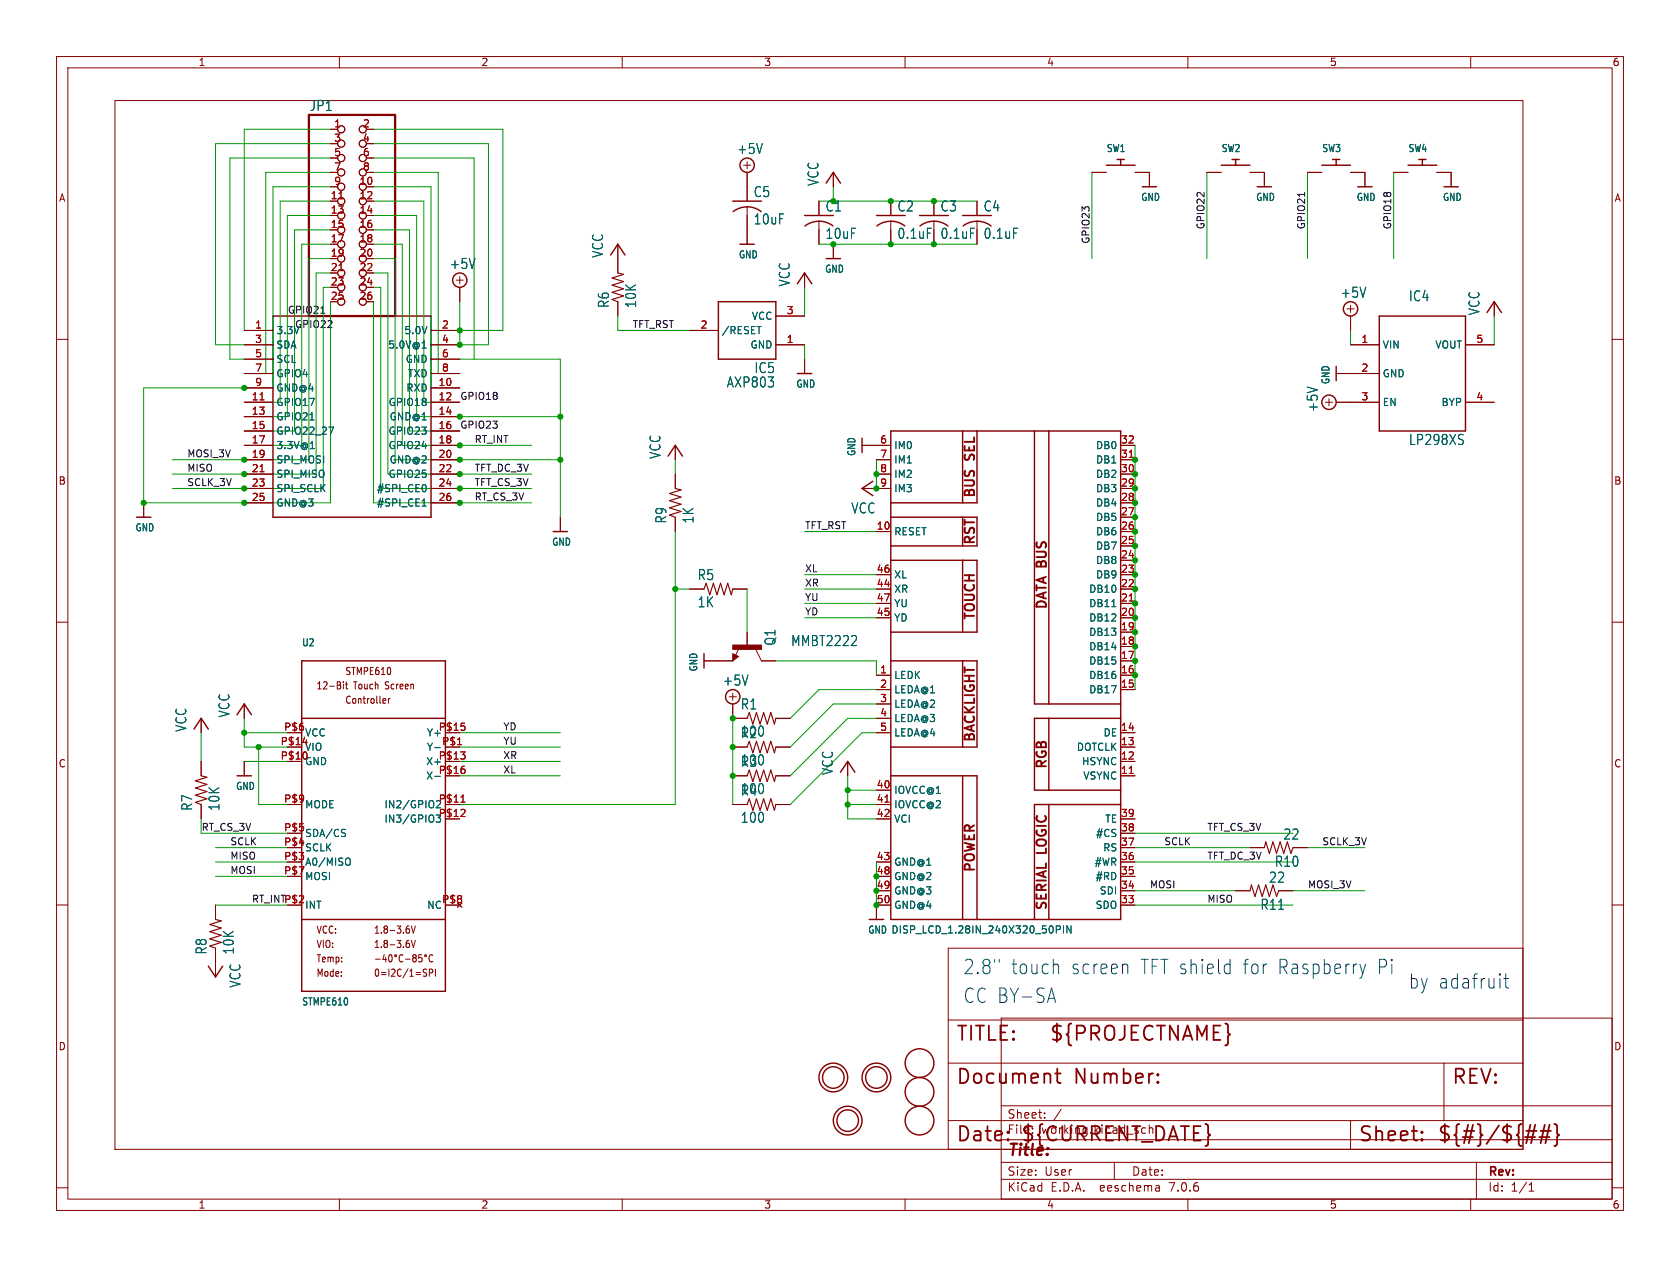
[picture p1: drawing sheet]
<svg xmlns="http://www.w3.org/2000/svg" width="297mm" height="224mm" viewBox="0 0 297 224" stroke-linecap="round" stroke-linejoin="round" font-family="sans-serif">
<g fill="none" stroke="#840000" stroke-width=".18">
<path d="M10 10h277v204h-277zM12 12h273v200h-273zM20.3 17.8h248.9v185.4h-248.9zM60 10v2M110 10v2M160 10v2M210 10v2M260 10v2M58.4 30.5h1.3M58.4 22.9h1.3M58.4 33h1.3M58.4 25.4h1.3"/>
<path d="M58.4 27.9h1.3M64.8 30.5h1.2M64.8 22.9h1.2M64.8 33h1.2M64.8 35.6h1.2M64.8 38.1h1.2M64.8 25.4h1.2M64.8 27.9h1.2M131.4 29.2h1.3M132.1 28.6v1.2M132.1 30.5v5.1M132.1 36.6v6.6"/>
<path d="M144.8 35.6v2.5M144.8 39.1v4.1M147.3 30.5v2.5M157.5 35.6v2.5M157.5 39.1v4.1M165.1 35.6v2.5M165.1 39.1v4.1M172.7 35.6v2.5M172.7 39.1v4.1M193 30.5h2.6M200.7 30.5h2.5v2.5M213.4 30.5h2.5"/>
<path d="M221 30.5h2.5v2.5M231.1 30.5h2.6M238.8 30.5h2.5v2.5M246.4 30.5h2.5M254 30.5h2.5v2.5M10 60h2M43.2 58.4h5.1M64.8 40.6h1.2M64.8 43.2h1.2M64.8 45.7h1.2M64.8 48.3h1.2M64.8 50.8h1.2"/>
<path d="M64.8 53.3h1.2M76.2 58.4h5.1M80.6 49.5h1.3M81.3 48.9v1.3M81.3 50.8v2.5M109.2 43.2v5.1M109.2 53.3v2.6M121.9 58.4h5.1M137.2 55.9h5M142.2 48.3v2.5M147.3 43.2v2.5M238.1 54.6h1.3"/>
<path d="M238.8 54v1.2M238.8 55.9v2.5M264.2 53.3v2.6M285 60h2M43.2 71.1h5.1M43.2 61h5.1M43.2 78.7h5.1M43.2 66h5.1M43.2 68.6h5.1M43.2 73.7h5.1M43.2 76.2h5.1M43.2 63.5h5.1"/>
<path d="M76.2 71.1h5.1M76.2 61h5.1M76.2 78.7h5.1M76.2 66h5.1M76.2 68.6h5.1M76.2 73.7h5.1M76.2 76.2h5.1M76.2 63.5h5.1M119.4 78.7v2.6M137.2 61h5M142.2 63.5v2.5M152.4 78.7h5.1"/>
<path d="M198.1 78.7h2.6M234.3 71.1h1.3M234.9 70.5v1.3M236.2 71.1h7.6M236.2 66h7.6M238.8 61h5M259.1 71.1h5.1M259.1 61h5.1M25.4 88.9v2.5M43.2 86.4h5.1M43.2 88.9h5.1M43.2 83.8h5.1"/>
<path d="M43.2 81.3h5.1M76.2 86.4h5.1M76.2 88.9h5.1M76.2 83.8h5.1M76.2 81.3h5.1M99.1 91.4v2.6M119.4 83.8v2.6M119.4 91.4v2.6M152.4 86.4h5.1M154.9 94h2.6M154.9 83.8h2.6M154.9 81.3h2.6"/>
<path d="M198.1 86.4h2.6M198.1 94h2.6M198.1 99.1h2.6M198.1 96.5h2.6M198.1 91.4h2.6M198.1 88.9h2.6M198.1 83.8h2.6M198.1 81.3h2.6M10 110h2M121.9 104.1h2.6M124.5 116.8h5M129.5 115.6l1.1 .5-1.1 .7z"/>
<path d="M129.5 104.1h2.6M130.7 114.6l-.7 1.2M132.1 111.8v2.5M133.6 114.8l1 2h2.6M154.9 104.1h2.6M154.9 119.4h2.6M154.9 109.2h2.6M154.9 106.7h2.6M154.9 101.6h2.6M198.1 104.1h2.6M198.1 116.8h2.6M198.1 119.4h2.6"/>
<path d="M198.1 114.3h2.6M198.1 111.8h2.6M198.1 109.2h2.6M198.1 106.7h2.6M198.1 101.6h2.6M285 110h2M35.6 127v2.5M35.6 134.6v2.6M43.2 124.5v2.5M43.2 134.6v2.6M60.7 120.5v.2M60.7 121v.8"/>
<path d="M61.1 121h.4M61.2 120.5v1.1l.3 .2M68 123.5l.2 .3-.5 .1M68.1 124.3h-.1M68.7 123.5v.8M69 123.5l-.3 .2M128.9 123.2h1.3M129.5 122.6v1.2M129.5 124.5v2.5h2.6M129.5 137.2h2.6M129.5 132.1h2.6M137.2 127h2.5"/>
<path d="M137.2 137.2h2.5M137.2 132.1h2.5M149.9 134.6v2.6M154.9 127h2.6M154.9 129.5h2.6M154.9 121.9h2.6M154.9 124.5h2.6M154.9 139.7h2.6M198.1 137.2h2.6M198.1 134.6h2.6M198.1 132.1h2.6M198.1 129.5h2.6"/>
<path d="M198.1 121.9h2.6M10 160h2M35.6 142.2v2.6M129.5 142.2h2.6M137.2 142.2h2.5M154.9 157.5h2.6M154.9 154.9h2.6M154.9 152.4h2.6M154.9 144.8h2.6M154.9 142.2h2.6M198.1 157.5h2.6M198.1 154.9h2.6"/>
<path d="M198.1 152.4h2.6M198.1 149.9h2.6M198.1 147.3h2.6M198.1 144.8h2.6M218.4 157.5h2.6M221 149.9h2.5M226.1 157.5h2.5M228.6 149.9h2.5M285 160h2M38.1 160v2.6M38.1 167.6v5.1M66.4 169.6h.8"/>
<path d="M67.9 168.7l-.2 .9h.6M68.2 169.2v.9M68.9 168.9l.1-.1a.72 .72 0 0 1 0 1.3 .95 .95 0 0 1-.1-1.2zM71.2 168.9a.62 .62 0 0 0-.7 .4 .62 .62 0 0 0 .4 .8l.3-.2M71.7 169.6h.8M72.1 166.3h.2M72.1 163.7h.2M72.2 166.7l.2 .3v.3l-.2 .2M72.2 164.2l.2 .2v.3l-.2 .3M72.7 166.3l.4 1.2 .3-1.2M72.7 163.7l.4 1.3 .3-1.3M73.2 169.3l-.2-.2 .2-.3 .3 .1 .1 .1-.2 .3"/>
<path d="M73.2 169.3l-.2 .3v.2l.2 .3 .3-.1 .1-.2v-.2l-.2-.3M73.2 169.3h.2M74.6 168.8h-.5l-.1 .6 .2-.1h.3l.1 .6-.2 .2-.4-.2M75 171.9l.3 .2 .1 .3-.2 .2h-.2M75 171.3l.4 .1M75.9 172l.5-.1 .1-.1-.1-.4-.5-.1v1.3M76.5 168.9a.62 .62 0 0 0-.7 .4 .62 .62 0 0 0 .4 .8l.3-.2M77 171.3v1.3M157.5 160h-2.6v2.6M167.6 167.6h101.6v35.6h-101.6zM198.1 160h2.6M167.6 198.1h101.6"/>
<path d="M167.6 180.3h101.6M167.6 188h101.6M177 180h108v32h-108zM177 195.5h108M184.7 197.5v.2M184.7 196.8v.1M187.6 196.1l-1.3 1.9M238.8 198.1v5.1M255.3 188v10.1M10 210h2M60 212v2M110 212v2"/>
<path d="M160 212v2M177 208.5h108M177 205.5h108M177 201.5h108M197 205.5v3M204.9 209.7l.1 .9M205 210.5l-.2 .1M205 209.9l-.2 .1M210 212v2M260 212v2M261 205.5v6.5M270.3 210.6h.9"/>
<path d="M270.3 209.5l.4-.4v1.5M285 210h2"/>
<circle cx="60.3" cy="27.9" r=".63"/>
<circle cx="60.3" cy="30.5" r=".63"/>
<circle cx="60.3" cy="38.1" r=".63"/>
<circle cx="60.3" cy="25.4" r=".63"/>
<circle cx="60.3" cy="33" r=".63"/>
<circle cx="60.3" cy="22.9" r=".63"/>
<circle cx="60.3" cy="35.6" r=".63"/>
<circle cx="64.1" cy="33" r=".63"/>
<circle cx="64.1" cy="25.4" r=".63"/>
<circle cx="64.1" cy="38.1" r=".63"/>
<circle cx="64.1" cy="22.9" r=".63"/>
<circle cx="64.1" cy="27.9" r=".63"/>
<circle cx="64.1" cy="35.6" r=".63"/>
<circle cx="64.1" cy="30.5" r=".63"/>
<circle cx="60.3" cy="48.3" r=".63"/>
<circle cx="60.3" cy="40.6" r=".63"/>
<circle cx="60.3" cy="50.8" r=".63"/>
<circle cx="60.3" cy="43.2" r=".63"/>
<circle cx="60.3" cy="45.7" r=".63"/>
<circle cx="60.3" cy="53.3" r=".63"/>
<circle cx="64.1" cy="50.8" r=".63"/>
<circle cx="64.1" cy="53.3" r=".63"/>
<circle cx="64.1" cy="43.2" r=".63"/>
<circle cx="64.1" cy="48.3" r=".63"/>
<circle cx="64.1" cy="40.6" r=".63"/>
<circle cx="64.1" cy="45.7" r=".63"/>
<circle cx="69.9" cy="169" r=".17"/>
<circle cx="75.2" cy="169" r=".17"/>
</g>
<path d="M109.2 48.3l1 .2-2 .6 2 .7-2 .6 2 .7-2 .6 2 .6-2 .7 1 .3M119.4 86.4l1 .2-2 .6 2 .7-2 .6 2 .7-2 .6 2 .6-2 .7 1 .3M124.5 104.1l.3-1 .7 2.1 .6-2.1 .6 2.1 .7-2.1 .6 2.1 .7-2.1 .6 2.1 .2-1.1M35.6 137.2l1 .2-2.1 .6 2.1 .7-2.1 .6 2.1 .7-2.1 .6 2.1 .6-2.1 .7 1.1 .3M132.1 127l.4-1 .6 2 .6-2 .7 2 .6-2 .6 2 .7-2 .6 2 .3-1M132.1 137.2l.4-1.1 .6 2.1 .6-2.1 .7 2.1 .6-2.1 .6 2.1 .7-2.1 .6 2.1 .3-1M132.1 132.1l.4-1 .6 2 .6-2 .7 2 .6-2 .6 2 .7-2 .6 2 .3-1M132.1 142.2l.4-1 .6 2.1 .6-2.1 .7 2.1 .6-2.1 .6 2.1 .7-2.1 .6 2.1 .3-1.1M221 157.5l.2-1 .7 2 .6-2 .6 2 .7-2 .6 2 .6-2 .7 2 .4-1M223.5 149.9l.3-1.1 .6 2.1 .6-2.1 .7 2.1 .6-2.1 .6 2.1 .7-2.1 .6 2.1 .4-1M38.1 162.6l1 .2-2 .6 2 .7-2 .6 2 .7-2 .6 2 .6-2 .7 1 .3" fill="none" stroke="#840000" stroke-width=".2"/>
<g fill="none" stroke="#840000" stroke-width=".25">
<path d="M129.5 35.6h5.1M132.1 36.6a4.1 4.1 0 0 0-2.5 .8M132.1 36.6a4.1 4.1 0 0 1 2.5 .8M142.2 38.1h5.1M142.3 40a4.1 4.1 0 0 1 5 0M146 32.4l1.3-1.9 1.3 1.9M154.9 38.1h5.1M155 40a4.1 4.1 0 0 1 5 0M162.6 38.1h5M162.6 40a4.1 4.1 0 0 1 5 0M170.2 38.1h5.1M170.3 40a4.1 4.1 0 0 1 4.9 0"/>
<path d="M195.6 29.2h5.1M197.5 28.2h1.3M198.1 28.2v1M201.9 33h2.6M215.9 29.2h5.1M217.8 28.2h1.3M218.4 28.2v1M222.2 33h2.6M233.7 29.2h5.1M235.6 28.2h1.3M236.2 28.2v1M240 33h2.6"/>
<path d="M248.9 29.2h5.1M250.8 28.2h1.3M251.5 28.2v1M255.3 33h2.5M48.3 55.9h27.9v35.5h-27.9zM107.9 45.1l1.3-1.9 1.3 1.9M127 53.3h10.2v10.2h-10.2zM130.8 43.2h2.5M141 50.2l1.2-1.9 1.3 1.9M146 45.7h2.6M243.8 55.9h15.3v20.3h-15.3zM262.9 55.2l1.3-1.9 1.2 1.9"/>
<path d="M141 66h2.5M152.4 77.5v2.5M157.5 76.2h40.6v86.4h-40.6zM170.2 76.2v12.7M172.7 76.2v12.7h-15.2M182.9 76.2v48.3h15.2M185.4 76.2v48.3M236.2 64.8v2.5M24.1 91.4h2.6M97.8 94h2.5M118.1 80.6l1.3-1.9 1.2 1.9M154.3 85.1l-1.9 1.3 1.9 1.2"/>
<path d="M157.5 99.1h15.2v12.7h-15.2M157.5 91.4h15.2v5.1h-15.2M170.2 91.4v5.1M170.2 99.1v12.7M53.3 116.8h25.4v58.5h-25.4zM124.5 115.6v2.5M129.7 115.8v.8l.6-.5-.5-.3v.4l.2-.1M157.5 116.8h15.2v15.3h-15.2M170.2 116.8v15.3M34.3 128.9l1.3-1.9 1.2 1.9M41.9 137.2h2.5M41.9 126.4l1.3-1.9 1.2 1.9"/>
<path d="M53.3 127h25.4M148.6 136.5l1.3-1.9 1.2 1.9M157.5 137.2h15.2v25.4M170.2 137.2v25.4M185.4 127v12.7M198.1 127h-15.2v12.7h15.2M185.4 142.2v20.4M198.1 142.2h-15.2v20.4M36.8 170.8l1.3 1.9 1.3-1.9M53.3 162.6h25.4M153.7 162.6h2.5"/>
<circle cx="132.1" cy="29.2" r="1.27"/>
<circle cx="81.3" cy="49.5" r="1.27"/>
<circle cx="238.8" cy="54.6" r="1.27"/>
<circle cx="234.9" cy="71.1" r="1.27"/>
<circle cx="129.5" cy="123.2" r="1.27"/>
<circle cx="147.3" cy="190.5" r="2.54"/>
<circle cx="147.3" cy="190.5" r="1.9"/>
<circle cx="149.9" cy="198.1" r="2.54"/>
<circle cx="149.9" cy="198.1" r="1.9"/>
<circle cx="154.9" cy="190.5" r="2.54"/>
<circle cx="154.9" cy="190.5" r="1.9"/>
<circle cx="162.6" cy="198.1" r="2.54"/>
<circle cx="162.6" cy="188" r="2.54"/>
<circle cx="162.6" cy="193" r="2.54"/>
</g>
<g fill="none" stroke="#006464" stroke-width=".18">
<path d="M133.8 57.7h.8M54.8 74.2h.7M54.9 79.3h.7M58.1 75.5h.9l-.6 1.3M74.6 61.5h.7M258.5 76.8l.2 .1M258.6 77.9v.5M74.6 89.5h.7M75.3 85.9v.8M150.5 114.1h.9M151.3 112.5v.6M196.5 107.3h.8"/>
<path d="M76.9 132.2h.9M76.9 137.3h.9M60.9 146.6l.2 .1M61 147.4l.1 .1-.1 .3M61.4 151.7a.43 .43 0 0 1 .5 .4v.5a.43 .43 0 0 1-.5 .4M77.2 145.3h.6M77.8 142.1l-.7 .7M186.7 163.7h.5l.3 .2-.2 .4h-.6M188 163.7v1.3M189.3 163.7v1.3l-.7-1.3v1.3"/>
</g>
<path d="M129.5 114h5.1v.8h-5.1z" fill="#840000" stroke="#840000" stroke-width=".18"/>
<g fill="none" stroke="#a90000" stroke-width=".18">
<path d="M59.9 35.1h.8M59.9 47.8h.8M46 70.7h.7M46 83.4h.7M199.6 80.9h.8M199.6 106.3h.8M54.3 133.4v.3M80.9 131.7h.7M81.4 132.9h.8l-.4 .5M81.6 127.9h.6M82.1 128.4l.1 .2-.1 .5M82.1 133.5l.1 .2-.1 .4"/>
<path d="M82.1 136l.1 .2-.1 .5M199.6 136.7h.8M81.5 141.8h.7M82.1 143.2l.1 .1v.3l-.8 .8h.8M156.5 141.8h.7"/>
</g>
<g fill="none" stroke="#840000" stroke-width=".32">
<path d="M186.5 189.8h1M186.9 188.9v2.2l.1 .3 .5 .1M204.7 191.2l.1 .2-.1 .1M204.7 191.2l-.1 .2 .1 .1M204.7 189.9v.2M204.7 191.2v.3M204.7 189.9l.1 .1-.1 .1M204.7 189.9l-.1 .1 .1 .1M269.8 199.9h1.8M271.4 198.9l-.7 3.2M272.4 199.9h1.8M273.1 198.9l-.7 3.2"/>
<path d="M273.9 198.9l-.7 3.2M274.8 198.7l.3 .2 .2 .2v1.2l.3 .4-.3 .3v1.2l-.2 .3-.3 .1M178.2 201.4l.1 .1-.1 .1M251.4 201.4l.1 .1-.1 .1M251.4 201.4l-.1 .1 .1 .1M251.4 200.1v.2M251.4 201.4v.2M251.4 200.1l.1 .1-.1 .1M251.4 200.1l-.1 .1 .1 .1M269.6 201h1.8M272.1 201h1.8"/>
</g>
<path d="M54.6 20.3h15.2v35.6h-15.2z" fill="none" stroke="#840000" stroke-width=".41"/>
<path d="M230.6 34v.7M56.7 55.4h.7" fill="none" stroke="#0f0f0f" stroke-width=".18"/>
<path d="M176.7 169.6v.5M185.4 176.5h1M185.9 174.7l.7 2.5M186.8 170.5l.3 .3v1.4M199.3 170.6l.1 1.6M216.9 170.5l.6 .1M217.5 169.6v2.6M217.5 172l-.6 .2M241.4 170.5l-.5 1.7" fill="none" stroke="#0000c2" stroke-width=".18"/>
<g fill="none" stroke="#009600" stroke-width=".18">
<path d="M58.4 35.6h-8.9v35.5h-6.3M58.4 25.4h-20.3v35.6h5.1M58.4 27.9h-17.8v35.6h2.6M58.4 38.1h-7.6v35.6h-7.6M58.4 33h-10.1v35.6h-22.9v20.3h33v-35.6M58.4 30.5h-11.4v35.5h-3.8M58.4 22.9h-15.2v35.5M66 35.6h8.9v35.5h6.4M66 25.4h20.4v35.6h-5.1v-7.7M66 38.1h7.7v35.6h25.4M66 22.9h22.9v35.5h-7.6M66 33h10.2v35.6h5.1"/>
<path d="M66 30.5h11.5v35.5h3.8M66 27.9h17.8v35.6M144.8 35.6h27.9M147.3 33v2.6M193 30.5v15.2M213.4 30.5v15.2M231.1 30.5v15.2M246.4 30.5v15.2M58.4 43.2h-5.1v35.5h-10.1M58.4 45.7h-3.8v35.6h-24.1M58.4 48.3h-2.5v35.5h-25.4M58.4 50.8h-1.3v35.6h-26.6"/>
<path d="M58.4 40.6h-6.3v35.6h-8.9M66 43.2h5.1v35.5h22.9M66 53.3v35.6h28M66 45.7h3.8v35.6h29.3M66 48.3h2.6v35.5h25.4M66 50.8h1.3v35.6h26.7M66 40.6h6.4v35.6h8.9M109.2 55.9v2.5h12.7M142.2 50.8v5.1M144.8 43.2h27.9M238.8 58.4v2.6M264.2 55.9v5.1"/>
<path d="M81.3 63.5h17.8v27.9M142.2 61v2.5M200.7 78.7v43.2M119.4 94v48.2h-38.1M119.4 81.3v2.5M142.2 94h12.7M154.9 81.3v5.1M119.4 104.1h2.5M132.1 104.1v7.7M137.2 116.8h17.7v2.6M142.2 109.2h12.7M142.2 101.6h12.7"/>
<path d="M142.2 106.7h12.7M142.2 104.1h12.7M35.6 129.5v5.1M43.2 129.5h7.6M43.2 127v5.1h7.6M43.2 134.6h7.6M45.7 132.1v10.1h5.1M81.3 129.5h17.8M81.3 132.1h17.8M81.3 134.6h17.8M81.3 137.2h17.8M129.5 127v15.2"/>
<path d="M149.9 137.2v7.6h5M149.9 139.7h5M154.9 127h-5l-10.2 10.2M154.9 129.5h-2.5l-12.7 12.7M154.9 121.9h-10.1l-5.1 5.1M154.9 124.5h-7.6l-7.6 7.6M35.6 144.8v2.5h15.2M38.1 149.9h12.7M38.1 152.4h12.7M38.1 154.9h12.7M149.9 142.2h5M154.9 152.4v7.6"/>
<path d="M200.7 149.9h20.3M200.7 152.4h27.9M200.7 147.3h27.9M200.7 157.5h17.7M228.6 157.5h12.7M231.1 149.9h10.2M38.1 160h12.7M200.7 160h27.9"/>
</g>
<g fill="#009600" stroke="#009600" stroke-width=".18">
<circle cx="149.9" cy="139.7" r=".46"/>
<circle cx="200.7" cy="119.4" r=".46"/>
<circle cx="200.7" cy="99.1" r=".46"/>
<circle cx="200.7" cy="101.6" r=".46"/>
<circle cx="200.7" cy="96.5" r=".46"/>
<circle cx="154.9" cy="86.4" r=".46"/>
<circle cx="154.9" cy="83.8" r=".46"/>
<circle cx="200.7" cy="94" r=".46"/>
<circle cx="200.7" cy="91.4" r=".46"/>
<circle cx="200.7" cy="88.9" r=".46"/>
<circle cx="200.7" cy="86.4" r=".46"/>
<circle cx="200.7" cy="81.3" r=".46"/>
<circle cx="200.7" cy="83.8" r=".46"/>
<circle cx="157.5" cy="35.6" r=".46"/>
<circle cx="165.1" cy="43.2" r=".46"/>
<circle cx="157.5" cy="43.2" r=".46"/>
<circle cx="147.3" cy="43.2" r=".46"/>
<circle cx="165.1" cy="35.6" r=".46"/>
<circle cx="200.7" cy="106.7" r=".46"/>
<circle cx="200.7" cy="104.1" r=".46"/>
<circle cx="200.7" cy="111.8" r=".46"/>
<circle cx="200.7" cy="109.2" r=".46"/>
<circle cx="200.7" cy="116.8" r=".46"/>
<circle cx="200.7" cy="114.3" r=".46"/>
<circle cx="154.9" cy="154.9" r=".46"/>
<circle cx="154.9" cy="157.5" r=".46"/>
<circle cx="154.9" cy="160" r=".46"/>
<circle cx="81.3" cy="73.7" r=".46"/>
<circle cx="81.3" cy="61" r=".46"/>
<circle cx="81.3" cy="78.7" r=".46"/>
<circle cx="81.3" cy="81.3" r=".46"/>
<circle cx="25.4" cy="88.9" r=".46"/>
<circle cx="43.2" cy="88.9" r=".46"/>
<circle cx="43.2" cy="86.4" r=".46"/>
<circle cx="43.2" cy="81.3" r=".46"/>
<circle cx="43.2" cy="68.6" r=".46"/>
<circle cx="81.3" cy="88.9" r=".46"/>
<circle cx="81.3" cy="86.4" r=".46"/>
<circle cx="81.3" cy="83.8" r=".46"/>
<circle cx="43.2" cy="83.8" r=".46"/>
<circle cx="81.3" cy="58.4" r=".46"/>
<circle cx="45.7" cy="132.1" r=".46"/>
<circle cx="43.2" cy="129.5" r=".46"/>
<circle cx="99.1" cy="73.7" r=".46"/>
<circle cx="99.1" cy="81.3" r=".46"/>
<circle cx="119.4" cy="104.1" r=".46"/>
<circle cx="129.5" cy="127" r=".46"/>
<circle cx="129.5" cy="132.1" r=".46"/>
<circle cx="149.9" cy="142.2" r=".46"/>
<circle cx="129.5" cy="137.2" r=".46"/>
</g>
<g font-size="3.5" fill="#0000c2">
<text x="170.2" y="172.5">2.8&quot;</text>
<text x="178.6" y="172.5">touch</text>
<text x="189.3" y="172.5">screen</text>
<text x="201.5" y="172.5">TFT shield</text>
<text x="219.7" y="172.5">for</text>
<text x="225.9" y="172.5">Raspberry</text>
<text x="243.5" y="172.5">Pi</text>
<text x="170.2" y="177.6">CC BY-SA</text>
<text x="248.9" y="175">by adafruit~{}</text>
</g>
<g font-size="3.5" fill="#840000">
<text x="168.9" y="184.4">TITLE:</text>
<text x="185.4" y="184.4">${PROJECTNAME}</text>
<text x="168.9" y="192.1">Document</text>
<text x="189.9" y="192.1">Number:</text>
<text x="256.5" y="192.1">REV:</text>
<text x="168.9" y="202.2">Date:</text>
<text x="180.3" y="202.2">${CURRENT_DATE}</text>
<text x="240" y="202.2">Sheet:</text>
<text x="254" y="202.2">${#}/${##}</text>
</g>
<text font-size="2.8" fill="#840000" x="178" y="204.9">Title:</text>
<g font-size="2.5" fill="#006464">
<text x="54.7" y="19.8">JP1</text>
<text x="130.2" y="27.4">+5V</text>
<text x="133.2" y="35.1">C5</text>
<text x="144.9" y="33" transform="rotate(-90 144.9 33)">VCC</text>
<text x="133.2" y="39.9">10uF</text>
<text x="158.6" y="37.6">C2</text>
<text x="166.2" y="37.6">C3</text>
<text x="173.8" y="37.6">C4</text>
<text x="79.4" y="47.8">+5V</text>
<text x="106.8" y="45.7" transform="rotate(-90 106.8 45.7)">VCC</text>
<text x="145.9" y="42.4">10uF</text>
<text x="158.6" y="42.4">0.1uF</text>
<text x="166.2" y="42.4">0.1uF</text>
<text x="173.8" y="42.4">0.1uF</text>
<text x="139.8" y="50.7" transform="rotate(-90 139.8 50.7)">VCC</text>
<text x="236.9" y="52.8">+5V</text>
<text x="249" y="53.5">IC4</text>
<text x="107.9" y="54.6" transform="rotate(-90 107.9 54.6)">R6</text>
<text x="112.7" y="54.6" transform="rotate(-90 112.7 54.6)">10K</text>
<text x="261.8" y="55.8" transform="rotate(-90 261.8 55.8)">VCC</text>
<text x="128.4" y="68.7">AXP803</text>
<text x="133.3" y="66.2">IC5</text>
<text x="233.2" y="73" transform="rotate(-90 233.2 73)">+5V</text>
<text x="117" y="81.2" transform="rotate(-90 117 81.2)">VCC</text>
<text x="249" y="78.9">LP298XS</text>
<text x="118" y="92.7" transform="rotate(-90 118 92.7)">R9</text>
<text x="122.8" y="92.7" transform="rotate(-90 122.8 92.7)">1K</text>
<text x="150.4" y="91">VCC</text>
<text x="123.2" y="102.8">R5</text>
<text x="123.2" y="107.6">1K</text>
<text x="137.3" y="114.2" transform="rotate(-90 137.3 114.2)">Q1</text>
<text x="139.8" y="114.4">MMBT2222</text>
<text x="127.7" y="121.4">+5V</text>
<text x="130.9" y="125.6">R1</text>
<text x="33.2" y="129.5" transform="rotate(-90 33.2 129.5)">VCC</text>
<text x="40.8" y="126.9" transform="rotate(-90 40.8 126.9)">VCC</text>
<text x="130.9" y="130.7">R2</text>
<text x="130.9" y="130.4">100</text>
<text x="130.9" y="135.8">R3</text>
<text x="130.9" y="135.5">100</text>
<text x="147.5" y="137.1" transform="rotate(-90 147.5 137.1)">VCC</text>
<text x="34.2" y="143.5" transform="rotate(-90 34.2 143.5)">R7</text>
<text x="39" y="143.5" transform="rotate(-90 39 143.5)">10K</text>
<text x="130.9" y="140.9">R4</text>
<text x="130.9" y="140.6">100</text>
<text x="130.9" y="145.7">100</text>
<text x="226.8" y="148.6">22</text>
<text x="225.3" y="153.4">R10</text>
<text x="222.7" y="161.1">R11</text>
<text x="224.2" y="156.3">22</text>
<text x="36.7" y="168.9" transform="rotate(-90 36.7 168.9)">R8</text>
<text x="41.5" y="168.9" transform="rotate(-90 41.5 168.9)">10K</text>
<text x="42.7" y="174.7" transform="rotate(-90 42.7 174.7)">VCC</text>
</g>
<text font-size="2.5" fill="#009600" x="145.9" y="37.6">C1</text>
<g font-size="2.3" fill="#840000">
<text x="172.8" y="81.3" transform="rotate(-90 172.8 81.3)">SEL</text>
<text x="172.8" y="88.3" transform="rotate(-90 172.8 88.3)">BUS</text>
<text x="172.8" y="96.6" transform="rotate(-90 172.8 96.6)">RST</text>
<text x="172.8" y="109.9" transform="rotate(-90 172.8 109.9)">TOUCH</text>
<text x="185.5" y="108" transform="rotate(-90 185.5 108)">DATA BUS</text>
<text x="172.8" y="131.5" transform="rotate(-90 172.8 131.5)">BACKLIGHT</text>
<text x="185.5" y="136.2" transform="rotate(-90 185.5 136.2)">RGB</text>
<text x="172.8" y="154.5" transform="rotate(-90 172.8 154.5)">POWER</text>
<text x="185.5" y="150.9" transform="rotate(-90 185.5 150.9)">LOGIC</text>
<text x="185.5" y="161.2" transform="rotate(-90 185.5 161.2)">SERIAL</text>
</g>
<g font-size="2.1" fill="#840000">
<text x="178" y="198">Sheet:</text>
<text x="178" y="200.7">File:</text>
<text x="184.1" y="200.7">working.kicad_sch</text>
<text x="178" y="208.1">Size:</text>
<text x="184.7" y="208.1">User</text>
<text x="200" y="208.1">Date:</text>
<text x="263" y="208.3">Rev:</text>
<text x="178" y="210.9">KiCad</text>
<text x="185.7" y="210.9">E.D.A.</text>
<text x="194.6" y="210.9">eeschema</text>
<text x="207" y="210.9">7.0.6</text>
<text x="263" y="210.9">Id:</text>
<text x="267.1" y="210.9">1/1</text>
</g>
<g font-size="1.8" fill="#840000">
<text x="35" y="11.9">1</text>
<text x="85" y="11.9">2</text>
<text x="135" y="11.9">3</text>
<text x="185" y="11.9">4</text>
<text x="235" y="11.9">5</text>
<text x="285" y="11.9">6</text>
<text x="10.3" y="35.9">A</text>
<text x="285.3" y="35.9">A</text>
<text x="10.3" y="85.9">B</text>
<text x="285.3" y="85.9">B</text>
<text x="60.9" y="119.5">STMPE610</text>
<text x="55.9" y="122.1">12-Bit</text>
<text x="60.9" y="124.6">Controller</text>
<text x="62.5" y="122.1">Touch</text>
<text x="68.3" y="122.1">Screen</text>
<text x="10.3" y="135.9">C</text>
<text x="285.3" y="135.9">C</text>
<text x="55.9" y="167.8">VIO:</text>
<text x="55.9" y="165.3">VCC:</text>
<text x="66" y="167.8">1.8-3.6V</text>
<text x="66" y="165.3">1.8-3.6V</text>
<text x="55.9" y="172.9">Mode:</text>
<text x="55.9" y="170.3">Temp:</text>
<text x="66" y="172.9">0=I2C/1=SPI</text>
<text x="10.3" y="185.9">D</text>
<text x="285.3" y="185.9">D</text>
<text x="35" y="213.9">1</text>
<text x="85" y="213.9">2</text>
<text x="135" y="213.9">3</text>
<text x="185" y="213.9">4</text>
<text x="235" y="213.9">5</text>
<text x="285" y="213.9">6</text>
</g>
<g font-size="1.8" fill="#a90000">
<text x="59" y="22.6">1</text>
<text x="64.1" y="22.6">2</text>
<text x="59" y="25.1">3</text>
<text x="59" y="27.7">5</text>
<text x="64.1" y="25.1">4</text>
<text x="64.1" y="27.7">6</text>
<text x="58.4" y="35.3">11</text>
<text x="59" y="30.2">7</text>
<text x="59" y="32.8">9</text>
<text x="63.5" y="32.8">10</text>
<text x="63.5" y="35.3">12</text>
<text x="64.1" y="30.2">8</text>
<text x="58.4" y="37.8">13</text>
<text x="58.4" y="40.4">15</text>
<text x="63.5" y="37.8">14</text>
<text x="63.5" y="40.4">16</text>
<text x="58.4" y="42.9">17</text>
<text x="58.4" y="45.5">19</text>
<text x="63.5" y="42.9">18</text>
<text x="63.5" y="45.5">20</text>
<text x="58.4" y="48">21</text>
<text x="58.4" y="50.5">23</text>
<text x="58.4" y="53.1">25</text>
<text x="63.5" y="48">22</text>
<text x="63.5" y="50.5">24</text>
<text x="63.5" y="53.1">26</text>
<text x="45" y="58.2">1</text>
<text x="78" y="58.2">2</text>
<text x="123.8" y="58.2">2</text>
<text x="139" y="55.6">3</text>
<text x="45" y="60.7">3</text>
<text x="45" y="63.2">5</text>
<text x="45" y="65.8">7</text>
<text x="78" y="60.7">4</text>
<text x="78" y="63.2">6</text>
<text x="78" y="65.8">8</text>
<text x="139" y="60.7">1</text>
<text x="240.6" y="60.7">1</text>
<text x="240.6" y="65.8">2</text>
<text x="260.9" y="60.7">5</text>
<text x="44.4" y="70.9">11</text>
<text x="45" y="68.3">9</text>
<text x="77.4" y="68.3">10</text>
<text x="77.4" y="70.9">12</text>
<text x="240.6" y="70.9">3</text>
<text x="260.9" y="70.9">4</text>
<text x="44.4" y="73.4">13</text>
<text x="44.4" y="75.9">15</text>
<text x="77.4" y="73.4">14</text>
<text x="77.4" y="75.9">16</text>
<text x="44.4" y="78.5">17</text>
<text x="44.4" y="81">19</text>
<text x="44.4" y="83.6">21</text>
<text x="77.4" y="78.5">18</text>
<text x="77.4" y="81">20</text>
<text x="77.4" y="83.6">22</text>
<text x="155.5" y="78.5">6</text>
<text x="155.5" y="81">7</text>
<text x="155.5" y="83.6">8</text>
<text x="198.1" y="83.6">30</text>
<text x="198.1" y="81">31</text>
<text x="198.1" y="78.5">32</text>
<text x="44.4" y="86.1">23</text>
<text x="44.4" y="88.6">25</text>
<text x="77.4" y="86.1">24</text>
<text x="77.4" y="88.6">26</text>
<text x="155.5" y="86.1">9</text>
<text x="198.1" y="88.6">28</text>
<text x="198.1" y="86.1">29</text>
<text x="154.9" y="93.7">10</text>
<text x="198.1" y="93.7">26</text>
<text x="198.1" y="91.2">27</text>
<text x="154.9" y="101.3">46</text>
<text x="198.1" y="101.3">23</text>
<text x="198.1" y="98.8">24</text>
<text x="198.1" y="96.3">25</text>
<text x="154.9" y="103.9">44</text>
<text x="154.9" y="106.4">47</text>
<text x="198.1" y="106.4">21</text>
<text x="198.1" y="103.9">22</text>
<text x="154.9" y="109">45</text>
<text x="198.1" y="111.5">19</text>
<text x="198.1" y="109">20</text>
<text x="155.5" y="119.1">1</text>
<text x="198.1" y="119.1">16</text>
<text x="198.1" y="116.6">17</text>
<text x="198.1" y="114">18</text>
<text x="155.5" y="121.7">2</text>
<text x="155.5" y="124.2">3</text>
<text x="198.1" y="121.7">15</text>
<text x="49.5" y="131.8">P$14</text>
<text x="50.1" y="129.3">P$6</text>
<text x="77.5" y="129.3">P$15</text>
<text x="78.1" y="131.8">P$1</text>
<text x="155.5" y="126.7">4</text>
<text x="155.5" y="129.3">5</text>
<text x="198.1" y="131.8">13</text>
<text x="198.1" y="129.3">14</text>
<text x="49.5" y="134.4">P$10</text>
<text x="53.8" y="135.5">GND</text>
<text x="53.8" y="132.9">VIO</text>
<text x="77.5" y="134.4">P$13</text>
<text x="77.5" y="136.9">P$16</text>
<text x="198.1" y="136.9">11</text>
<text x="198.1" y="134.4">12</text>
<text x="50.1" y="142">P$9</text>
<text x="77.5" y="142">P$11</text>
<text x="154.9" y="139.4">40</text>
<text x="154.9" y="142">41</text>
<text x="50.1" y="149.6">P$4</text>
<text x="50.1" y="147.1">P$5</text>
<text x="77.5" y="144.5">P$12</text>
<text x="154.9" y="144.5">42</text>
<text x="198.1" y="149.6">37</text>
<text x="198.1" y="147.1">38</text>
<text x="198.1" y="144.5">39</text>
<text x="50.1" y="152.1">P$3</text>
<text x="50.1" y="154.7">P$7</text>
<text x="154.9" y="152.1">43</text>
<text x="154.9" y="154.7">48</text>
<text x="198.1" y="154.7">35</text>
<text x="198.1" y="152.1">36</text>
<text x="50.1" y="159.8">P$2</text>
<text x="78.1" y="159.8">P$8</text>
<text x="154.9" y="157.2">49</text>
<text x="154.9" y="159.8">50</text>
<text x="198.1" y="159.8">33</text>
<text x="198.1" y="157.2">34</text>
</g>
<g font-size="1.8" fill="#006464">
<text x="195.6" y="27.1">SW1</text>
<text x="215.9" y="27.1">SW2</text>
<text x="233.7" y="27.1">SW3</text>
<text x="248.9" y="27.1">SW4</text>
<text x="201.6" y="35.7">GND</text>
<text x="222" y="35.7">GND</text>
<text x="239.7" y="35.7">GND</text>
<text x="255" y="35.7">GND</text>
<text x="130.5" y="45.9">GND</text>
<text x="145.8" y="48.4">GND</text>
<text x="48.8" y="59.3">3.3V</text>
<text x="71.4" y="59.3">5.0V</text>
<text x="127.5" y="59.3">/RESET</text>
<text x="132.8" y="56.7">VCC</text>
<text x="48.8" y="61.8">SDA</text>
<text x="48.8" y="64.4">SCL</text>
<text x="68.5" y="61.8">5.0V@1</text>
<text x="71.6" y="64.4">GND</text>
<text x="132.6" y="61.8">GND</text>
<text x="244.3" y="61.8">VIN</text>
<text x="253.7" y="61.8">VOUT</text>
<text x="48.8" y="72">GPIO17</text>
<text x="48.8" y="66.9">GPIO4</text>
<text x="48.8" y="69.4">GND@4</text>
<text x="68.6" y="72">GPIO18</text>
<text x="71.7" y="69.4">RXD</text>
<text x="72" y="66.9">TXD</text>
<text x="140.7" y="68.7">GND</text>
<text x="235.2" y="68" transform="rotate(-90 235.2 68)">GND</text>
<text x="244.3" y="66.9">GND</text>
<text x="244.3" y="72">EN</text>
<text x="254.7" y="72">BYP</text>
<text x="48.8" y="74.5">GPIO21</text>
<text x="48.8" y="77.1">GPIO22_27</text>
<text x="68.6" y="77.1">GPIO23</text>
<text x="68.8" y="74.5">GND@1</text>
<text x="48.8" y="79.6">3.3V@1</text>
<text x="48.8" y="82.1">SPI_MOSI</text>
<text x="68.6" y="79.6">GPIO24</text>
<text x="68.8" y="82.1">GND@2</text>
<text x="151.4" y="80.7" transform="rotate(-90 151.4 80.7)">GND</text>
<text x="158" y="79.6">IM0</text>
<text x="158" y="82.1">IM1</text>
<text x="193.7" y="82.1">DB1</text>
<text x="193.7" y="79.6">DB0</text>
<text x="48.8" y="84.7">SPI_MISO</text>
<text x="48.8" y="87.2">SPI_SCLK</text>
<text x="48.8" y="89.8">GND@3</text>
<text x="66.5" y="87.2">#SPI_CE0</text>
<text x="66.5" y="89.8">#SPI_CE1</text>
<text x="68.6" y="84.7">GPIO25</text>
<text x="158" y="84.7">IM2</text>
<text x="158" y="87.2">IM3</text>
<text x="193.7" y="89.8">DB4</text>
<text x="193.7" y="87.2">DB3</text>
<text x="193.7" y="84.7">DB2</text>
<text x="23.8" y="94.1">GND</text>
<text x="158" y="94.8">RESET</text>
<text x="193.7" y="94.8">DB6</text>
<text x="193.7" y="92.3">DB5</text>
<text x="97.5" y="96.7">GND</text>
<text x="193.7" y="99.9">DB8</text>
<text x="193.7" y="97.4">DB7</text>
<text x="158" y="105">XR</text>
<text x="158" y="102.5">XL</text>
<text x="158" y="107.5">YU</text>
<text x="192.4" y="107.5">DB11</text>
<text x="192.4" y="105">DB10</text>
<text x="193.7" y="102.5">DB9</text>
<text x="158" y="110.1">YD</text>
<text x="192.4" y="112.6">DB13</text>
<text x="192.4" y="110.1">DB12</text>
<text x="53.3" y="114.5">U2</text>
<text x="123.5" y="118.8" transform="rotate(-90 123.5 118.8)">GND</text>
<text x="192.4" y="117.7">DB15</text>
<text x="192.4" y="115.2">DB14</text>
<text x="158" y="120.2">LEDK</text>
<text x="158" y="122.8">LEDA@1</text>
<text x="158" y="125.3">LEDA@2</text>
<text x="192.4" y="122.8">DB17</text>
<text x="192.4" y="120.2">DB16</text>
<text x="53.8" y="130.4">VCC</text>
<text x="75.4" y="130.4">Y+</text>
<text x="158" y="127.9">LEDA@3</text>
<text x="158" y="130.4">LEDA@4</text>
<text x="195" y="130.4">DE</text>
<text x="75.2" y="135.5">X+</text>
<text x="75.4" y="132.9">Y-</text>
<text x="190.3" y="132.9">DOTCLK</text>
<text x="191.2" y="135.5">HSYNC</text>
<text x="41.6" y="139.9">GND</text>
<text x="53.8" y="143.1">MODE</text>
<text x="67.9" y="143.1">IN2/GPIO2</text>
<text x="75.2" y="138">X-</text>
<text x="158" y="140.6">IOVCC@1</text>
<text x="158" y="143.1">IOVCC@2</text>
<text x="191.4" y="138">VSYNC</text>
<text x="53.8" y="148.2">SDA/CS</text>
<text x="67.9" y="145.6">IN3/GPIO3</text>
<text x="158" y="145.6">VCI</text>
<text x="193.7" y="148.2">#CS</text>
<text x="195.3" y="145.6">TE</text>
<text x="53.8" y="153.3">A0/MISO</text>
<text x="53.8" y="150.7">SCLK</text>
<text x="53.8" y="155.8">MOSI</text>
<text x="158" y="153.3">GND@1</text>
<text x="158" y="155.8">GND@2</text>
<text x="193.4" y="153.3">#WR</text>
<text x="193.6" y="155.8">#RD</text>
<text x="194.9" y="150.7">RS</text>
<text x="53.8" y="160.9">INT</text>
<text x="75.4" y="160.9">NC</text>
<text x="158" y="158.3">GND@3</text>
<text x="158" y="160.9">GND@4</text>
<text x="193.6" y="160.9">SDO</text>
<text x="194.3" y="158.3">SDI</text>
<text x="153.4" y="165.3">GND DISP_LCD_1.28IN_240X320_50PIN</text>
<text x="53.3" y="178">STMPE610</text>
</g>
<g font-size="1.7" fill="#0f0f0f">
<text x="213" y="40.6" transform="rotate(-90 213 40.6)">GPIO22</text>
<text x="230.8" y="40.6" transform="rotate(-90 230.8 40.6)">GPIO21</text>
<text x="246" y="40.6" transform="rotate(-90 246 40.6)">GPIO18</text>
<text x="192.7" y="43.2" transform="rotate(-90 192.7 43.2)">GPIO23</text>
<text x="50.8" y="55.5">GPIO21</text>
<text x="52.1" y="58.1">GPIO22</text>
<text x="111.8" y="58.1">TFT_RST</text>
<text x="81.3" y="70.8">GPIO18</text>
<text x="81.3" y="75.9">GPIO23</text>
<text x="33" y="80.9">MOSI_3V</text>
<text x="33" y="83.5">MISO</text>
<text x="83.8" y="78.4">RT_INT</text>
<text x="83.8" y="83.5">TFT_DC_3V</text>
<text x="33" y="86">SCLK_3V</text>
<text x="83.8" y="86">TFT_CS_3V</text>
<text x="83.8" y="88.6">RT_CS_3V</text>
<text x="142.2" y="93.6">TFT_RST</text>
<text x="142.2" y="101.3">XL</text>
<text x="142.2" y="103.8">XR</text>
<text x="142.2" y="106.3">YU</text>
<text x="142.2" y="108.9">YD</text>
<text x="88.9" y="129.2">YD</text>
<text x="88.9" y="131.7">YU</text>
<text x="88.9" y="136.8">XL</text>
<text x="88.9" y="134.3">XR</text>
<text x="35.6" y="147">RT_CS_3V</text>
<text x="40.6" y="149.5">SCLK</text>
<text x="205.7" y="149.5">SCLK</text>
<text x="213.4" y="147">TFT_CS_3V</text>
<text x="233.7" y="149.5">SCLK_3V</text>
<text x="40.6" y="152.1">MISO</text>
<text x="40.6" y="154.6">MOSI</text>
<text x="213.4" y="152.1">TFT_DC_3V</text>
<text x="44.4" y="159.7">RT_INTP$2</text>
<text x="203.2" y="157.1">MOSI</text>
<text x="213.4" y="159.7">MISO</text>
<text x="231.1" y="157.1">MOSI_3V</text>
</g>
</svg>
